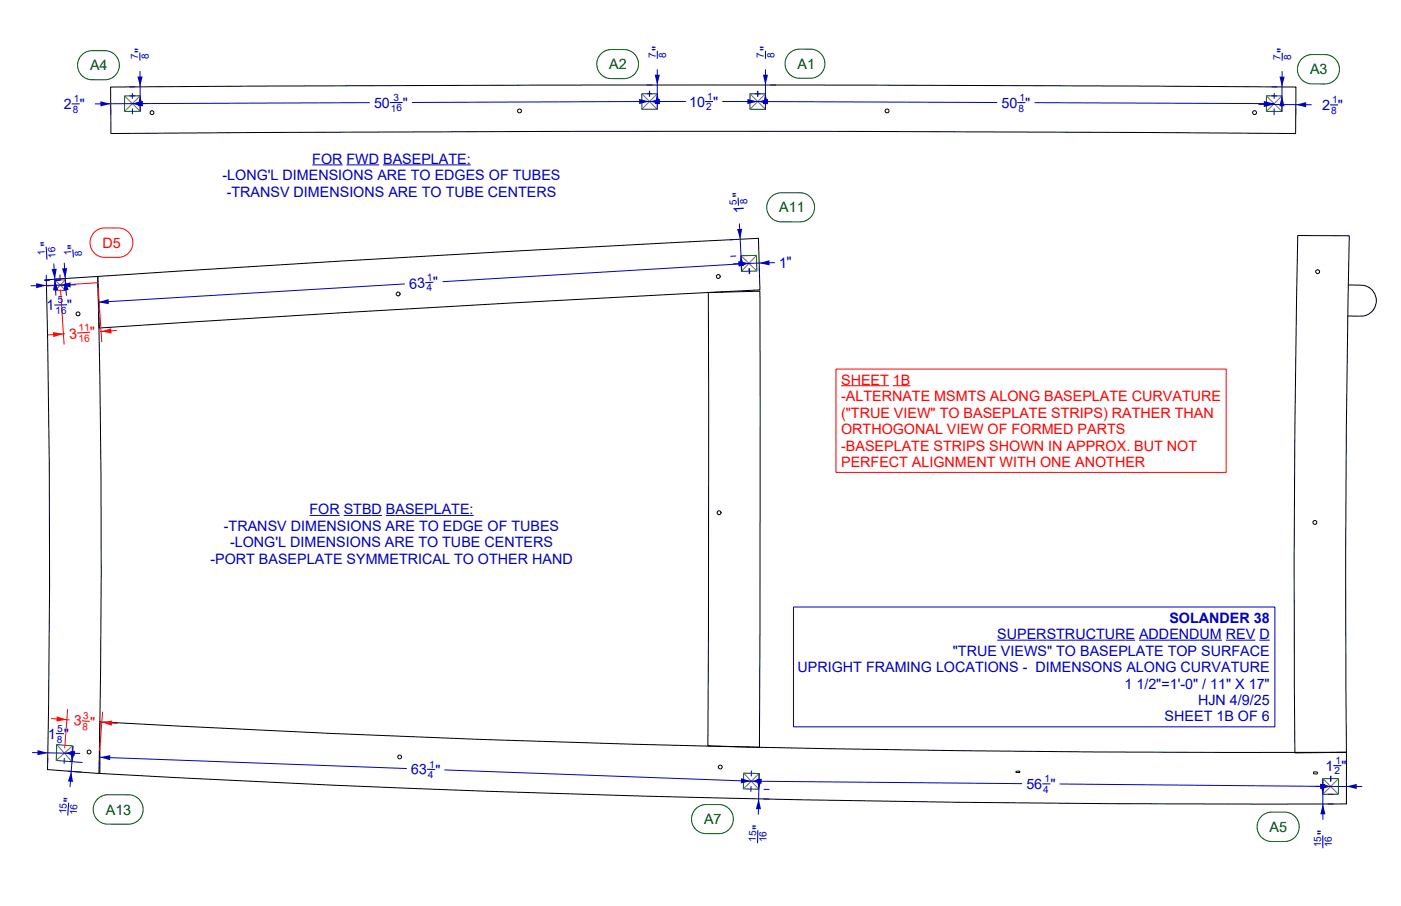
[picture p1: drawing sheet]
<svg xmlns="http://www.w3.org/2000/svg" width="432mm" height="279mm" viewBox="0 0 432 279" stroke-linecap="round" stroke-linejoin="round" font-family="sans-serif">
<!-- layer: Make2D -->
<path d="M29.1 71.6a4.5 4.5 0 0 1 3.2-1.3h4.5a4.5 4.5 0 0 1 4.2 4.7 4.5 4.5 0 0 1-4.6 4.4h-4.5a4.5 4.5 0 0 1-3.9-3 4.5 4.5 0 0 1 1.1-4.8zM16.9 86.3h3.2l.1 3.2h-3.2z" fill="none" stroke="#bf0000" stroke-width=".31"/>
<g fill="none" stroke="#006300" stroke-width=".31">
<path d="M25.2 16.9a4.5 4.5 0 0 1 3.2-1.3h4.3a4.5 4.5 0 0 1 4.1 4.7 4.5 4.5 0 0 1-4.5 4.3h-4.3a4.5 4.5 0 0 1-3.8-3 4.5 4.5 0 0 1 1-4.7zM185.2 16.6a4.5 4.5 0 0 1 3.2-1.3h4.3a4.5 4.5 0 0 1 4.1 4.7 4.5 4.5 0 0 1-4.5 4.3l-4.3-.1a4.5 4.5 0 0 1-3.8-2.9 4.5 4.5 0 0 1 1-4.7zM243.3 16.5a4.5 4.5 0 0 1 3.1-1.3h3.7a4.5 4.5 0 0 1 4.1 4.6 4.5 4.5 0 0 1-4.4 4.3h-3.7a4.5 4.5 0 0 1-3.9-2.9 4.5 4.5 0 0 1 1.1-4.7zM401.2 18.2a4.5 4.5 0 0 1 3.2-1.4h4.3a4.5 4.5 0 0 1 4.1 4.8 4.5 4.5 0 0 1-4.5 4.3h-4.3a4.5 4.5 0 0 1-3.8-3 4.5 4.5 0 0 1 1-4.7zM38.4 29.6h4.8v4.7l-4.8 .1zM197.8 28.9h4.8v4.8h-4.8zM231.2 28.9h4.7v4.8h-4.8zM390.3 29.6h4.8v4.8l-4.8-.1zM228.4 78.9l4.7-.1 .2 4.8-4.8 .1zM237.6 60.8a4.5 4.5 0 0 1 3.2-1.4l6.2 .1a4.5 4.5 0 0 1 4.1 4.6 4.5 4.5 0 0 1-4.5 4.3h-6.2a4.5 4.5 0 0 1-3.8-2.9 4.5 4.5 0 0 1 1-4.7zM17.5 229.6l4.8 .4-.1 4.9-4.9-.4zM229.2 238.4l4.8 .1-.1 4.9-4.8-.1z"/>
<path d="M30.1 246.4a4.5 4.5 0 0 1 3.2-1.3h6.7a4.5 4.5 0 0 1 4.1 4.7 4.5 4.5 0 0 1-4.5 4.4h-6.7a4.5 4.5 0 0 1-3.9-3 4.5 4.5 0 0 1 1.1-4.8zM214.4 249.4a4.5 4.5 0 0 1 3.2-1.3h4.3a4.5 4.5 0 0 1 4.1 4.7 4.5 4.5 0 0 1-4.5 4.3h-4.3a4.5 4.5 0 0 1-3.8-3 4.5 4.5 0 0 1 1-4.7zM388.8 251.8a4.5 4.5 0 0 1 3.2-1.4l4.3 .1a4.5 4.5 0 0 1 4.1 4.7 4.5 4.5 0 0 1-4.5 4.3h-4.3a4.5 4.5 0 0 1-3.9-3 4.5 4.5 0 0 1 1.1-4.7zM407.8 240.1h4.8l-.1 4.8-4.8 .1z"/>
</g>
<g fill="none" stroke="#000" stroke-width=".31">
<path d="M34.1 26.8l91.3-.4 91.4-.2 91.3 .2 91.3 .4-.1 14.4-91.3-.5-91.2-.2-91.3 .2-91.3 .5zM400 72.6l15.9 .1-.7 39.8-.4 39.8 .2 79.7-15.9 .2-.1-79.8zM14.3 86.3l15.8-1 .7 36.1 .4 40.5-.2 40.5-.5 36.1-15.9-1.2 .6-37.7 .1-37.8-.3-37.8zM30.1 85.3l101.8-6.3 101.9-5.5 .4 15.9-101.8 5.5-101.8 6.3zM218.3 90.2l15.9-.4-.1 140.7-15.9-.5 .2-69.9zM415.6 87.9h1.6a6.6 6.6 0 0 1 6.1 2.1 4.9 4.9 0 0 1 0 5.5 4.9 4.9 0 0 1-5.2 2h-2.7M30.8 222.6l47.9 2.5 46.1 2 46.1 1.7 47.9 1.3 50.2 1 47.9 .6 47.9 .3h50.2v15.9h-56.1l-48.1-.3-48-.7-48.1-1-48-1.3-44-1.6-44-2-47.9-2.5zM313.2 237.8h1l.1 .5-1.1-.1zM405 238l1 .1-.1 .6-1-.1z"/>
<circle cx="46.8" cy="34.7" r=".6"/>
<circle cx="160.1" cy="34.2" r=".6"/>
<circle cx="273.4" cy="34.2" r=".6"/>
<circle cx="386.7" cy="34.7" r=".6"/>
<circle cx="24" cy="96.8" r=".6"/>
<circle cx="122.7" cy="90.7" r=".59"/>
<circle cx="221.4" cy="85.3" r=".6"/>
<circle cx="406.1" cy="83.8" r=".59"/>
<circle cx="221.6" cy="158.1" r=".59"/>
<circle cx="405.3" cy="161.1" r=".6"/>
<circle cx="27.5" cy="231.9" r=".59"/>
<circle cx="123.2" cy="233.4" r=".59"/>
<circle cx="222" cy="236.5" r=".59"/>
</g>
<g fill="none" stroke="#696969" stroke-width=".31">
<path d="M38.4 29.6l4.8 4.7M43.2 29.6l-4.8 4.8M197.8 28.9l4.7 4.8M202.6 28.9l-4.8 4.8M231.2 28.9l4.7 4.8M235.9 28.9l-4.8 4.8M390.3 29.6l4.8 4.8M395.1 29.6l-4.8 4.7M228.4 78.9l4.9 4.7M233.1 78.8l-4.6 4.9M16.9 86.3l3.3 3.2M20.1 86.3l-3.1 3.2"/>
<path d="M17.5 229.6l4.7 5.3M22.3 230l-5 4.5M229.2 238.4l4.7 5M234 238.5l-4.9 4.8M407.8 240.1l4.7 4.8M412.6 240.1l-4.9 4.9"/>
</g>
<path d="M30.2 87.2l-15.8 1" fill="none" stroke="#f00" stroke-width=".31"/>
<g fill="#f00">
<path d="M23.8 102.5l4-.2v.3l-4 .3z"/>
<path d="M16.3 102.4l3.2 .6-3.1 1z"/>
<path d="M31.2 102.2l3.1-1 .1 1.6z"/>
</g>
<path d="M18.7 89.5l1 16.6M30.3 88.8l1.1 16.6M20 103l-5.2 .3M35.9 101.9l-5.2 .4" fill="none" stroke="#f00" stroke-width=".31"/>
<g fill="#f00">
<path d="M25.2 222.1l2.5 .2-.1 .3-2.4-.1z"/>
<path d="M17.5 220.9l3.1 1-3.2 .6z"/>
<path d="M31.4 222.8l3.2-.6-.1 1.6z"/>
</g>
<path d="M257.7 113.8h120.2v31.9h-120.2zM259.2 119h14.8M275.2 119h5.4M20.8 218.8l-.8 11.9M31.6 219.6l-.9 11.9M15.9 221.6l5.4 .4M30.6 222.7l5.5 .4" fill="none" stroke="#f00" stroke-width=".31"/>
<g fill="#0000bf">
<path d="M131 87l2.5-.1 .1 .3-2.6 .2z"/>
<path d="M227.6 80.6l3.2 .6-3.1 1z"/>
<path d="M30.3 93.2l3.1-1 .1 1.6z"/>
</g>
<path d="M30.4 94.8l.1 1.6M124.7 87.6l-94.4 5.6M230.8 81.2l-94.3 5.7M230.9 82.8l.1 1.6" fill="none" stroke="#0000bf" stroke-width=".31"/>
<path d="M131.6 237.3h2.5" fill="none" stroke="#0000bf" stroke-width=".42"/>
<g fill="#0000bf">
<path d="M228.4 240l3.1 .9-3.2 .7z"/>
<path d="M30.8 233.5l3.2-.6-.1 1.5z"/>
</g>
<path d="M30.7 235.1v1.6M30.8 233.5l94.5 3.5M137.1 237.4l94.4 3.5M231.5 242.5l-.1 1.6" fill="none" stroke="#0000bf" stroke-width=".31"/>
<path d="M233.5 256v4" fill="none" stroke="#0000bf" stroke-width=".41"/>
<g fill="#0000bf">
<path d="M233.2 240.2h1.5l-.8 3.2z"/>
<path d="M233.8 246.4l.7 3.2-1.5-.1z"/>
</g>
<path d="M234 238.6l-.3 12.5M235.4 246.4h1.6M235.5 243.4l1.6 .1" fill="none" stroke="#0000bf" stroke-width=".31"/>
<path d="M407.7 257.6v4" fill="none" stroke="#0000bf" stroke-width=".34"/>
<g fill="#0000bf">
<path d="M406.9 241.8h1.6l-.8 3.2z"/>
<path d="M407.7 247.9l.8 3.2h-1.6z"/>
</g>
<path d="M407.7 240.2v12.5M410.9 244.9h-1.6M410.9 247.9h-1.6" fill="none" stroke="#0000bf" stroke-width=".31"/>
<path d="M17.2 226.2h2.5" fill="none" stroke="#0000bf" stroke-width=".37"/>
<g fill="#0000bf">
<path d="M19.8 232.3l3.2-.8v1.6z"/>
<path d="M11.6 231.3l3.1 .9-3.1 .7z"/>
</g>
<path d="M10 232.1l14.6 .2M14.7 233.8v1.5M19.8 233.9v1.5" fill="none" stroke="#0000bf" stroke-width=".31"/>
<path d="M411 236.1h2.4" fill="none" stroke="#0000bf" stroke-width=".33"/>
<g fill="#0000bf">
<path d="M407 241.7l3.1 .8-3.1 .8z"/>
<path d="M415 242.5l3.2-.8v1.6z"/>
</g>
<path d="M410.1 239.4v1.5M415 239.4v1.5M405.4 242.5h14.3" fill="none" stroke="#0000bf" stroke-width=".31"/>
<path d="M16.7 94h4" fill="none" stroke="#0000bf" stroke-width=".42"/>
<g fill="#0000bf">
<path d="M18.6 87.9l3.1-.8 .1 1.6z"/>
<path d="M11.1 87.3l3.2 .7-3.1 .9z"/>
</g>
<path d="M14.2 84.9l.1 1.5M18.5 84.8v1.5M23.3 87.8l-13.7 .3" fill="none" stroke="#0000bf" stroke-width=".31"/>
<g fill="#0000bf">
<path d="M22.3 77l.3-.1 .2 2.5h-.3z"/>
<path d="M20.1 86.3l1 3.1-1.5 .2z"/>
<path d="M19.1 82.8l1.6-.1-.6 3.2z"/>
</g>
<path d="M18.5 86l-1.5 .1M18.6 86.4l-1.6 .1M19.8 81.1l.7 10" fill="none" stroke="#0000bf" stroke-width=".31"/>
<g fill="#0000bf">
<path d="M14.1 76.1h.3l.2 3.9h-.3z"/>
<path d="M16.9 86.3l1 3.1-1.6 .2z"/>
<path d="M15.9 83l1.6-.1-.6 3.2z"/>
</g>
<path d="M15.3 86.2l-1.6 .1M15.3 86.4l-1.6 .1M16.6 81.4l.6 9.7" fill="none" stroke="#0000bf" stroke-width=".31"/>
<path d="M321.2 241.7h2.6" fill="none" stroke="#0000bf" stroke-width=".35"/>
<g fill="#0000bf">
<path d="M231.5 240.9l3.2-.8v1.6z"/>
<path d="M407 241.7l3.1 .8-3.1 .8z"/>
</g>
<path d="M231.6 237.7v1.6M410.2 239.4l-.1 1.5M231.5 240.9l83.4 .8M326.7 241.8l83.4 .7" fill="none" stroke="#0000bf" stroke-width=".31"/>
<g fill="#0000bf">
<path d="M227.3 61l.3-.1 .2 2.5h-.4z"/>
<path d="M228.4 78.9l.9 3.1-1.6 .1z"/>
<path d="M227.2 70.6h1.6l-.7 3.2z"/>
</g>
<path d="M226.5 73.9h-1.5M226.8 79h-1.6M227.9 69l.7 14.6" fill="none" stroke="#0000bf" stroke-width=".31"/>
<g fill="#0000bf">
<path d="M227.6 80.5l3.2 .7-3.1 .9z"/>
<path d="M234 81.1l3.1-.8 .1 1.5z"/>
</g>
<path d="M96.3 50.9h9.3M106.8 50.9h10.1M118.1 50.9h27M230.9 82.8v1.6M234 82.7l.1 1.6M238.7 81l-12.6 .4M95.4 159h9.3M105.9 159h11.8M118.9 159h27.1" fill="none" stroke="#0000bf" stroke-width=".31"/>
<path d="M22.1 32h2.5" fill="none" stroke="#0000bf" stroke-width=".35"/>
<g fill="#0000bf">
<path d="M40.8 32l3.2-.9v1.6z"/>
<path d="M30.9 31.2l3.2 .8-3.1 .8z"/>
</g>
<path d="M34.1 33.6v1.6M40.8 33.5v1.6M45.6 31.9l-16.2 .1" fill="none" stroke="#0000bf" stroke-width=".31"/>
<path d="M120.2 31.6h3.9" fill="none" stroke="#0000bf" stroke-width=".34"/>
<g fill="#0000bf">
<path d="M40.8 32l3.2-.8v1.5z"/>
<path d="M197 30.5l3.2 .8-3.2 .8z"/>
</g>
<path d="M40.8 28.8v1.6M113.8 31.7l-73 .3M200.1 28.1l.1 1.6M200.2 31.3l-73.1 .3" fill="none" stroke="#0000bf" stroke-width=".31"/>
<path d="M217.3 31.3h2.5" fill="none" stroke="#0000bf" stroke-width=".33"/>
<g fill="#0000bf">
<path d="M200.2 31.3l3.2-.8v1.6z"/>
<path d="M230.4 30.5l3.1 .8-3.1 .8z"/>
</g>
<path d="M200.2 31.3h11.1M200.2 28.1v1.6M222.7 31.3h10.8M233.5 28.1v1.6" fill="none" stroke="#0000bf" stroke-width=".31"/>
<path d="M313.6 31.6h2.4" fill="none" stroke="#0000bf" stroke-width=".34"/>
<g fill="#0000bf">
<path d="M233.5 31.3l3.2-.8v1.6z"/>
<path d="M389.5 31.2l3.2 .8-3.2 .7z"/>
</g>
<path d="M233.5 31.3l73.7 .3M233.5 28.1v1.6M319 31.7l73.7 .3M392.7 28.8v1.6" fill="none" stroke="#0000bf" stroke-width=".31"/>
<path d="M409.9 32.4h2.5" fill="none" stroke="#0000bf" stroke-width=".35"/>
<g fill="#0000bf">
<path d="M389.5 31.4l3.2 .8-3.2 .8z"/>
<path d="M399.4 32.3l3.2-.8v1.6z"/>
</g>
<path d="M388 32.2l16.1 .1M392.7 33.5v1.9M399.4 33.6v1.8" fill="none" stroke="#0000bf" stroke-width=".31"/>
<path d="M43.1 16.2v2.5" fill="none" stroke="#0000bf" stroke-width=".34"/>
<g fill="#0000bf">
<path d="M43.2 29.6l.8 3.1h-1.6z"/>
<path d="M42.4 23.6h1.5l-.7 3.2z"/>
</g>
<path d="M41.6 26.8h-1.6M41.6 29.6h-1.6M43.1 22l.1 12.3" fill="none" stroke="#0000bf" stroke-width=".31"/>
<path d="M202.6 15.7v2.4" fill="none" stroke="#0000bf" stroke-width=".33"/>
<g fill="#0000bf">
<path d="M202.6 28.9l.8 3.2h-1.6z"/>
<path d="M201.8 23h1.6l-.8 3.2z"/>
</g>
<path d="M201 26.2h-1.6M201 28.9h-1.6M202.6 21.5v12.2" fill="none" stroke="#0000bf" stroke-width=".31"/>
<path d="M235.9 15.7v2.4" fill="none" stroke="#0000bf" stroke-width=".33"/>
<g fill="#0000bf">
<path d="M235.9 28.9l.8 3.2h-1.6z"/>
<path d="M235.1 23h1.6l-.8 3.2z"/>
</g>
<path d="M232.7 28.9h1.6M235.9 21.5v12.2M237.5 26.2h1.6" fill="none" stroke="#0000bf" stroke-width=".31"/>
<path d="M395.2 16.3v2.4" fill="none" stroke="#0000bf" stroke-width=".34"/>
<g fill="#0000bf">
<path d="M395.1 29.6l.8 3.2h-1.6z"/>
<path d="M394.4 23.6h1.5l-.8 3.2z"/>
</g>
<path d="M391.9 29.6h1.6M391.9 26.8h1.6M395.2 22l-.1 12.3M244.6 187.2h148.3v36.9h-148.3zM307.4 197.4h42.4M351.1 197.4h25.5M377.8 197.4h9.1M388.1 197.4h3.2" fill="none" stroke="#0000bf" stroke-width=".31"/>
<g fill="#0000bf">
<path d="M21 247.5h.3l-.3 4h-.3z"/>
<path d="M21.6 231.7l1.6 .1-1 3.1z"/>
<path d="M22 237.9l.5 3.2-1.6-.1z"/>
</g>
<path d="M21.1 237.8l4 .3M21.3 234.8l4 .3M22.5 230.1l-.9 12.5" fill="none" stroke="#0000bf" stroke-width=".31"/>
<g font-size="4.4" fill="#0000bf">
<text x="44.7" y="16.2" transform="rotate(-90 44.7 16.2)">&quot;</text>
<text x="204.2" y="15.7" transform="rotate(-90 204.2 15.7)">&quot;</text>
<text x="237.5" y="15.7" transform="rotate(-90 237.5 15.7)">&quot;</text>
<text x="396.8" y="16.3" transform="rotate(-90 396.8 16.3)">&quot;</text>
<text x="19.7" y="33.6">2 &quot;</text>
<text x="115.3" y="33.2">50</text>
<text x="124.1" y="33.2">&quot;</text>
<text x="212.4" y="32.9">10 &quot;</text>
<text x="308.7" y="33.2">50 &quot;</text>
<text x="407.5" y="33.9">2 &quot;</text>
<text x="96.3" y="50.5">FOR FWD BASEPLATE:</text>
<text x="68.6" y="55.6">-LONG'L DIMENSIONS ARE TO EDGES OF TUBES</text>
<text x="69.9" y="60.7">-TRANSV DIMENSIONS ARE TO TUBE CENTERS</text>
<text x="229.3" y="65.8" transform="rotate(-93 229.3 65.8)">1 &quot;</text>
<text x="15.8" y="76" transform="rotate(-94 15.8 76)">&quot;</text>
<text x="24" y="76.8" transform="rotate(-94 24 76.8)">&quot;</text>
<text x="240.1" y="82.5" transform="rotate(-2 240.1 82.5)">1&quot;</text>
<text x="126.2" y="89.1" transform="rotate(-3 126.2 89.1)">63 &quot;</text>
<text x="14.3" y="95.7" transform="rotate(-1 14.3 95.7)">1</text>
<text x="20.7" y="95.6" transform="rotate(-1 20.7 95.6)">&quot;</text>
<text x="95.4" y="158.6">FOR STBD BASEPLATE:</text>
<text x="69" y="163.7">-TRANSV DIMENSIONS ARE TO EDGE OF TUBES</text>
<text x="64.8" y="173.9">-PORT BASEPLATE SYMMETRICAL TO OTHER HAND</text>
<text x="70.9" y="168.8">-LONG'L DIMENSIONS ARE TO TUBE CENTERS</text>
<text x="307.4" y="197.1">SUPERSTRUCTURE ADDENDUM REV D</text>
<text x="360.4" y="192">SOLANDER 38</text>
<text x="293.7" y="202.2">&quot;TRUE VIEWS&quot; TO BASEPLATE TOP SURFACE</text>
<text x="245.8" y="207.3">UPRIGHT FRAMING LOCATIONS - DIMENSONS ALONG CURVATURE</text>
<text x="346.6" y="212.3">1</text>
<text x="350.3" y="212.3">1/2&quot;=1'-0&quot; / 11&quot; X 17&quot;</text>
<text x="369.3" y="217.4">HJN 4/9/25</text>
<text x="14.8" y="227.8" transform="rotate(1 14.8 227.8)">1 &quot;</text>
<text x="359" y="222.5">SHEET 1B OF 6</text>
<text x="126.7" y="238.6" transform="rotate(2 126.7 238.6)">63 &quot;</text>
<text x="408.5" y="237.7">1 &quot;</text>
<text x="316.3" y="243.3" transform="rotate(1 316.3 243.3)">56 &quot;</text>
<text x="22.8" y="247.7" transform="rotate(-86 22.8 247.7)">&quot;</text>
<text x="235.2" y="256.1" transform="rotate(-89 235.2 256.1)">&quot;</text>
<text x="409.3" y="257.6" transform="rotate(-90 409.3 257.6)">&quot;</text>
</g>
<g font-size="4.4" fill="#006300">
<text x="27.8" y="21.7">A4</text>
<text x="187.8" y="21.4">A2</text>
<text x="245.8" y="21.2">A1</text>
<text x="403.8" y="22.9">A3</text>
<text x="240.2" y="65.5">A11</text>
<text x="32.6" y="251.2">A13</text>
<text x="217" y="254.2">A7</text>
<text x="391.3" y="256.5">A5</text>
</g>
<text font-size="4.4" fill="#bf0000" x="31.6" y="76.4">D5</text>
<g font-size="4.4" fill="#f00">
<text x="21.5" y="104.4" transform="rotate(-4 21.5 104.4)">3</text>
<text x="27.9" y="104" transform="rotate(-4 27.9 104)">&quot;</text>
<text x="259.2" y="118.6">SHEET 1B</text>
<text x="259.2" y="123.7">-ALTERNATE MSMTS ALONG BASEPLATE CURVATURE</text>
<text x="259.2" y="128.8">(&quot;TRUE VIEW&quot; TO BASEPLATE STRIPS) RATHER THAN</text>
<text x="259.2" y="133.9">ORTHOGONAL VIEW OF FORMED PARTS</text>
<text x="259.2" y="138.9">-BASEPLATE STRIPS SHOWN IN APPROX. BUT NOT</text>
<text x="259.2" y="144">PERFECT ALIGNMENT WITH ONE ANOTHER</text>
<text x="22.6" y="223.7" transform="rotate(4 22.6 223.7)">3 &quot;</text>
</g>
<g font-size="3.1" fill="#0000bf">
<text x="202.1" y="17.8" transform="rotate(-90 202.1 17.8)">7</text>
<text x="205.3" y="17.8" transform="rotate(-90 205.3 17.8)">8</text>
<text x="235.4" y="17.8" transform="rotate(-90 235.4 17.8)">7</text>
<text x="238.7" y="17.8" transform="rotate(-90 238.7 17.8)">8</text>
<text x="42.6" y="18.3" transform="rotate(-90 42.6 18.3)">7</text>
<text x="45.9" y="18.3" transform="rotate(-90 45.9 18.3)">8</text>
<text x="394.7" y="18.4" transform="rotate(-90 394.7 18.4)">7</text>
<text x="397.9" y="18.4" transform="rotate(-90 397.9 18.4)">8</text>
<text x="22.4" y="34.8">8</text>
<text x="22.7" y="31.5">1</text>
<text x="120.5" y="34.4">16</text>
<text x="121.2" y="31.1">3</text>
<text x="217.6" y="34">2</text>
<text x="218" y="30.8">1</text>
<text x="313.9" y="34.4">8</text>
<text x="314.2" y="31.2">1</text>
<text x="410.2" y="35.1">8</text>
<text x="410.6" y="31.9">1</text>
<text x="227.1" y="63.1" transform="rotate(-93 227.1 63.1)">5</text>
<text x="230.3" y="62.9" transform="rotate(-93 230.3 62.9)">8</text>
<text x="13.9" y="78.7" transform="rotate(-94 13.9 78.7)">1</text>
<text x="17.2" y="79.5" transform="rotate(-94 17.2 79.5)">16</text>
<text x="22.1" y="78.8" transform="rotate(-94 22.1 78.8)">1</text>
<text x="25.4" y="78.9" transform="rotate(-94 25.4 78.9)">8</text>
<text x="131.5" y="89.9" transform="rotate(-3 131.5 89.9)">4</text>
<text x="131.7" y="86.7" transform="rotate(-3 131.7 86.7)">1</text>
<text x="17.8" y="93.6" transform="rotate(-1 17.8 93.6)">5</text>
<text x="17.1" y="96.8" transform="rotate(-1 17.1 96.8)">16</text>
<text x="17.6" y="225.7" transform="rotate(1 17.6 225.7)">5</text>
<text x="17.5" y="229" transform="rotate(1 17.5 229)">8</text>
<text x="131.8" y="240" transform="rotate(2 131.8 240)">4</text>
<text x="132.3" y="236.8" transform="rotate(2 132.3 236.8)">1</text>
<text x="411.3" y="238.8">2</text>
<text x="411.6" y="235.6">1</text>
<text x="321.5" y="244.4" transform="rotate(1 321.5 244.4)">4</text>
<text x="321.9" y="241.2" transform="rotate(1 321.9 241.2)">1</text>
<text x="20.4" y="251.1" transform="rotate(-86 20.4 251.1)">15</text>
<text x="23.6" y="251.4" transform="rotate(-86 23.6 251.4)">16</text>
<text x="233" y="259.7" transform="rotate(-89 233 259.7)">15</text>
<text x="236.2" y="259.7" transform="rotate(-89 236.2 259.7)">16</text>
<text x="407.2" y="261.3" transform="rotate(-90 407.2 261.3)">15</text>
<text x="410.5" y="261.3" transform="rotate(-90 410.5 261.3)">16</text>
</g>
<g font-size="3.1" fill="#f00">
<text x="24.3" y="105.4" transform="rotate(-4 24.3 105.4)">16</text>
<text x="24.3" y="102.2" transform="rotate(-4 24.3 102.2)">11</text>
<text x="25.6" y="221.8" transform="rotate(4 25.6 221.8)">3</text>
<text x="25.3" y="225.1" transform="rotate(4 25.3 225.1)">8</text>
</g>
</svg>
